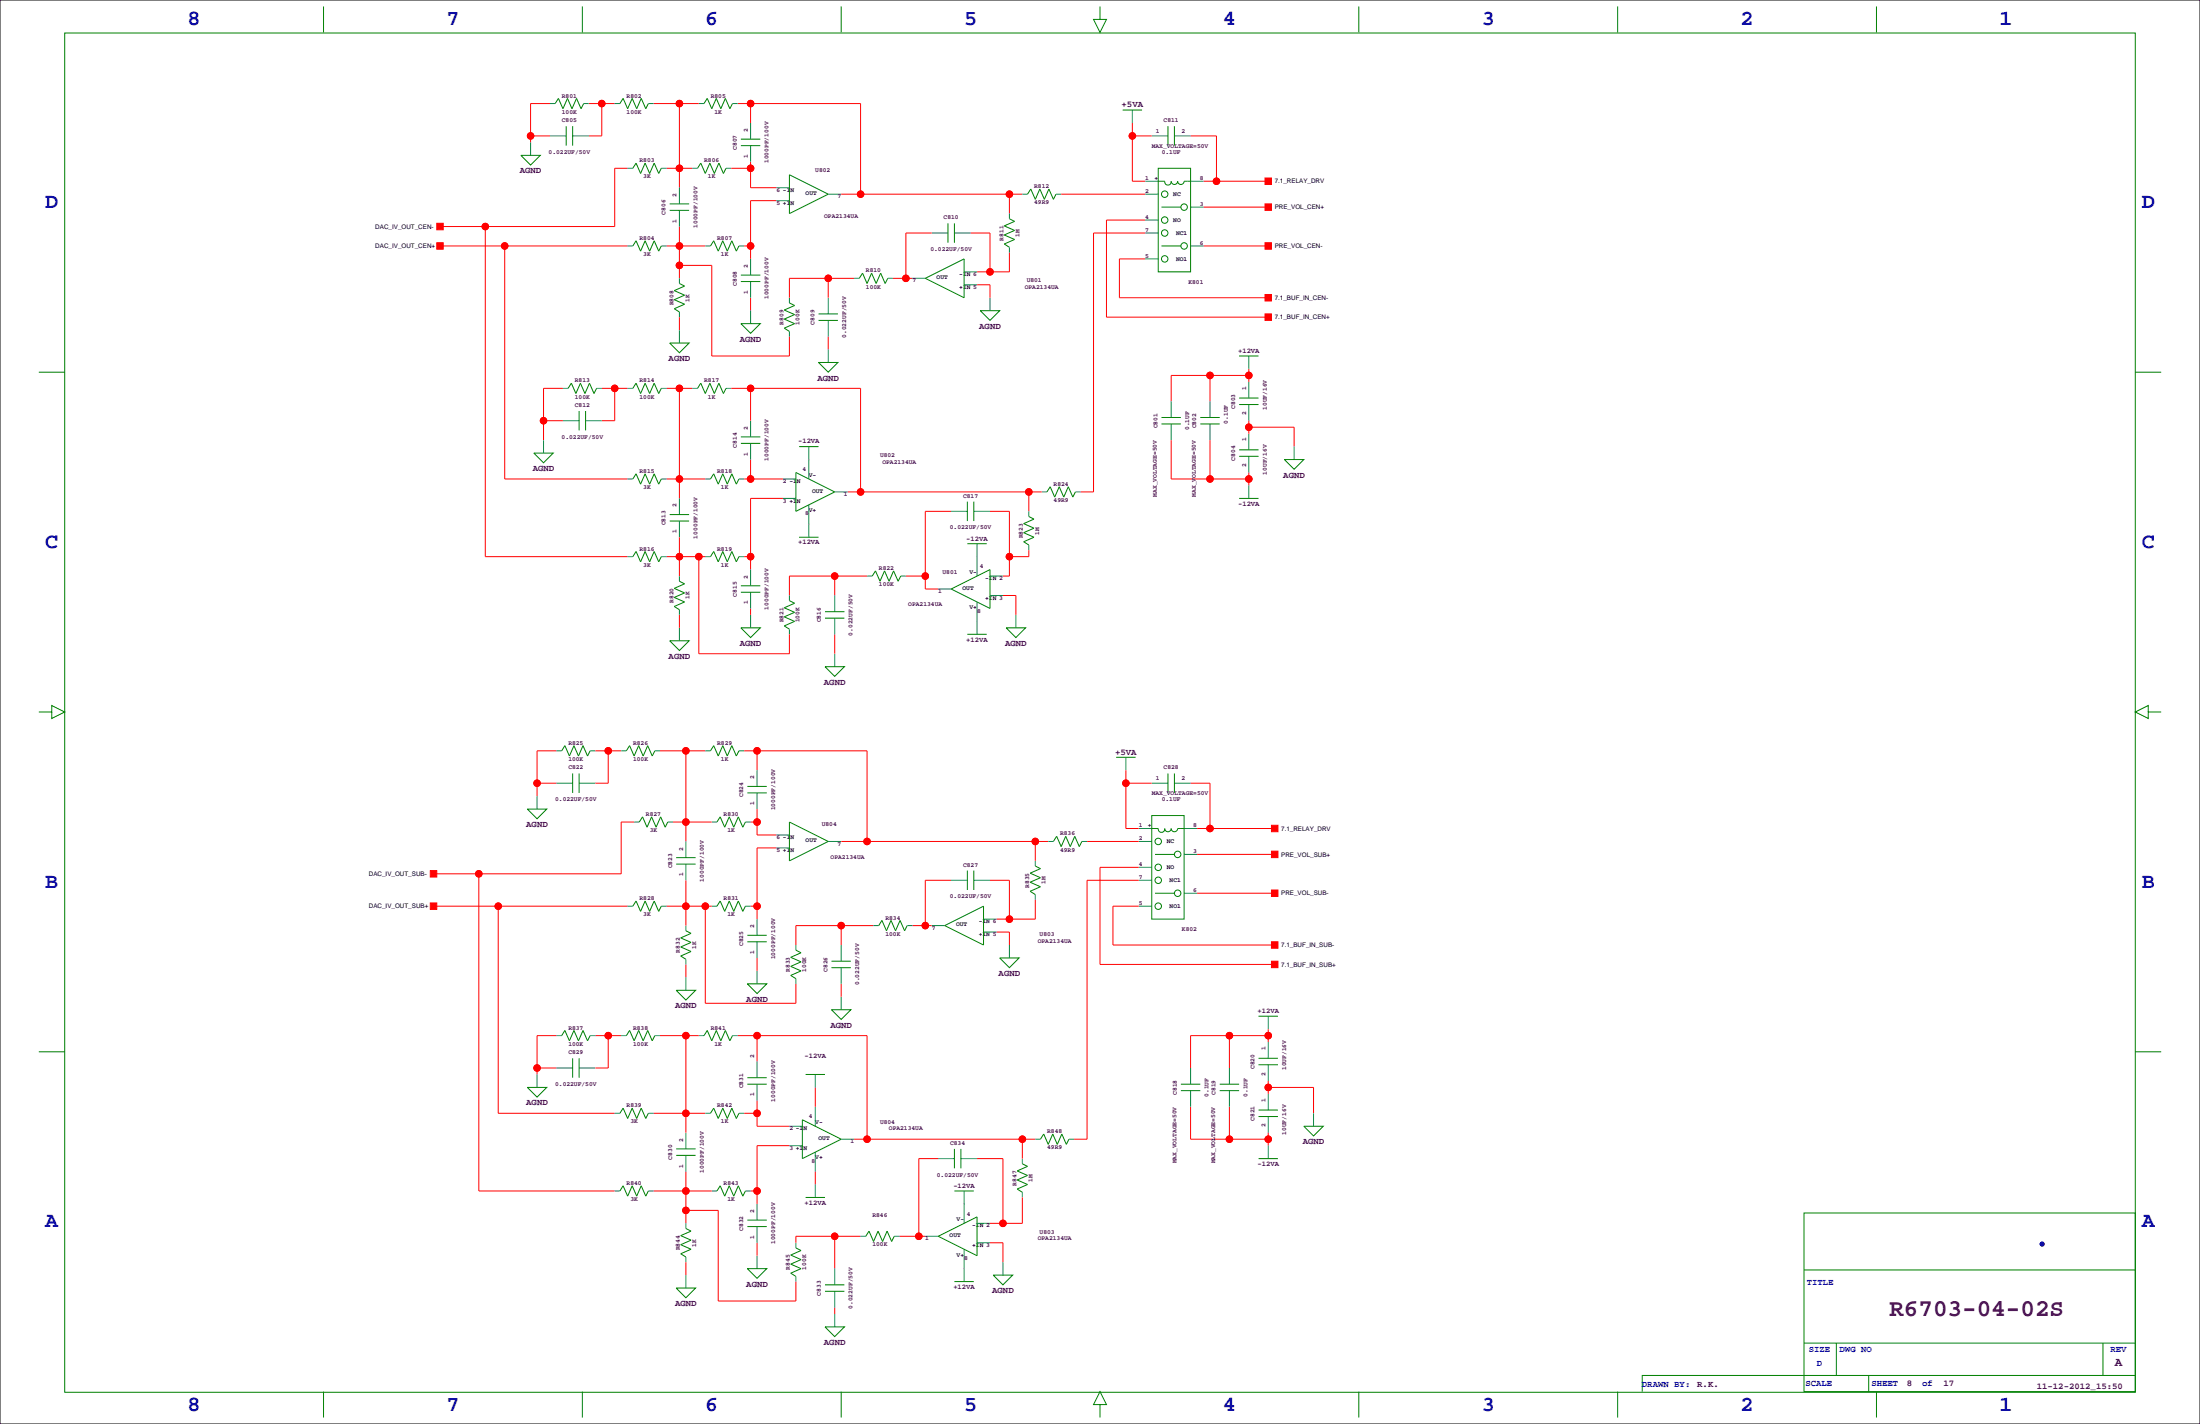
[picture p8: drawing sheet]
<svg xmlns="http://www.w3.org/2000/svg" width="864mm" height="559mm" viewBox="0 0 864 559" stroke-linecap="round" stroke-linejoin="round" font-family="sans-serif">
<path d="M0 0h863.6v558.8h-863.6z" fill="none" stroke="#000" stroke-width=".39"/>
<g fill="none" stroke="#f00" stroke-width=".39">
<path d="M208.3 53.3h7.6M215.9 40.6h-7.6v15.3M231.1 40.6h10.2M236.2 40.6v12.7h-5.1M256.5 40.6h17.8M266.7 40.6v33.1M289.6 40.6h48.2v35.6M294.6 40.6v7.7M444.5 53.3h7.6M444.5 48.3v22.8h5.1M467.4 53.3h10.1v17.8M246.4 66h-5.1v22.9h-68.6"/>
<path d="M261.6 66h10.2M287 66h7.6M294.6 63.5v10.2h10.2M304.8 78.7h-10.2v22.9M330.2 76.2h71.1M396.2 76.2v7.6M416.6 76.2h33M472.4 71.1h25.4M172.7 96.5h73.7M190.5 88.9v129.5h55.9M198.1 96.5v91.5h48.3M261.6 96.5h15.3"/>
<path d="M266.7 88.9v20.3M292.1 96.5h2.5M365.8 91.4h-10.2v17.8M381 91.4h7.6v15.3M396.2 99.1v7.6h-12.7M449.6 91.4h-20.3v101.6h-5.1M449.6 86.4h-15.3v38.1h63.5M472.4 96.5h25.4M472.4 81.3h25.4M266.7 104.1h12.7v35.6h30.5v-7.6M294.6 116.8v5.1M325.1 109.2v7.6"/>
<path d="M335.3 109.2h-25.4v7.6M350.5 109.2h7.6M383.5 111.8h5.1v5M449.6 101.6h-10.2v15.2h58.4M266.7 124.5v5M325.1 132.1v5.1M221 152.4h-7.6v20.3M236.2 152.4h10.2M241.3 152.4v12.7h-5.1M261.6 152.4h10.2M266.7 152.4v43.2M287 152.4h50.8v40.6"/>
<path d="M294.6 152.4v12.7M475 147.3v10.2M490.2 147.3h-30.5v10.2M490.2 144.8v5.1M213.4 165.1h7.6M459.7 172.7v15.3h30.5M475 172.7v15.3M490.2 165.1v5.1M490.2 167.6h17.8v7.7M261.6 188h15.3M292.1 188h15.2M294.6 180.3v7.7"/>
<path d="M307.3 195.6h-12.7v27.9M317.5 180.3h.1M332.7 193h76.2M403.9 193v7.7M490.2 185.4v5.1M261.6 218.4h15.3M266.7 210.8v15.3M274.3 218.4v38.1h35.6v-7.6M292.1 218.4h2.5M317.5 205.7h.1M373.4 200.7h-10.2v30.4h5.1M383.5 218.4h.1"/>
<path d="M388.6 200.7h7.6v25.4h-2.5M403.9 215.9v2.5h-7.7M294.6 238.8v2.5M327.7 226.1v7.6M340.4 226.1h-30.5v7.6M355.6 226.1h7.6M393.7 233.7h5.1v7.6M266.7 241.3v5.1M327.7 248.9v7.6M383.5 243.8h.1M218.4 294.6h-7.6v17.8M233.7 294.6h10.1"/>
<path d="M238.8 294.6v12.7h-5.1M259.1 294.6h17.8M269.2 294.6v35.6M292.1 294.6h48.3v35.6M297.2 294.6v7.7M210.8 307.3h7.6M297.2 317.5v10.2h7.6M442 307.3h10.1M442 302.3v22.8h5M467.4 307.3h7.6v17.8M248.9 322.6h-5.1v20.3h-73.6M264.2 322.6h15.2"/>
<path d="M294.6 322.6h2.6M304.8 332.7h-7.6v28M330.2 330.2h81.3M406.4 330.2v7.6M426.7 330.2h20.3M469.9 325.1h30.5M469.9 335.3h30.5M170.2 355.6h76.2M188 342.9v124.5h53.3M195.6 355.6v81.3h45.7M261.6 355.6h17.8M269.2 345.4v17.8"/>
<path d="M276.9 355.6v38.1h35.5v-7.6M294.6 355.6h2.6M373.4 345.4h-10.2v17.8M388.6 345.4h7.6v15.3M406.4 353.1v7.6h-15.2M447 345.4h-20.3v101.6h-5.1M447 340.4h-15.2v38.1h68.6M447 355.6h-10.1v15.2h63.5M469.9 350.5h30.5M269.2 378.5v5M297.2 375.9v5.1M330.2 363.2v7.6"/>
<path d="M342.9 363.2h-30.5v7.6M358.1 363.2h7.7M391.2 365.8h5v5M330.2 386.1v5.1M210.8 419.1h7.6M218.4 406.4h-7.6v15.2M233.7 406.4h10.1M238.8 406.4v12.7h-5.1M259.1 406.4h15.2M269.2 406.4v38.1M289.6 406.4h50.8v40.6M297.2 406.4v10.2"/>
<path d="M482.6 406.4v12.7M497.8 406.4h-30.4v12.7M497.8 403.9v5M256.5 436.9h20.4M292.1 436.9h5.1M297.2 431.8v10.2h12.7M320 426.7v7.6M467.4 434.3v12.7h30.4M482.6 434.3v12.7M497.8 424.2v5.1M497.8 426.7h17.8v10.2M269.2 459.7v20.4"/>
<path d="M309.9 449.6h-12.7v22.8M320 459.7v5.1M335.3 447h71.1M368.3 454.7h-7.6v30.4M383.5 454.7h10.2v25.4M401.3 447v7.7M497.8 444.5v5.1M256.5 467.4h22.9M269.2 475h12.7v35.5h30.5v-7.6M294.6 467.4h2.6M378.5 472.4h.1M401.3 469.9v10.2h-12.7"/>
<path d="M269.2 495.3v5.1M297.2 487.7v5.1M327.7 485.1v12.7M337.8 485.1h-25.4v2.6M353.1 485.1h10.1M378.5 497.8h.1M388.6 487.7h5.1v7.6M327.7 513.1v2.5"/>
<circle cx="208.3" cy="53.3" r="1.27"/>
<circle cx="236.2" cy="40.6" r="1.27"/>
<circle cx="266.7" cy="40.6" r="1.27"/>
<circle cx="294.6" cy="40.6" r="1.27"/>
<circle cx="444.5" cy="53.3" r="1.27"/>
<circle cx="266.7" cy="66" r="1.27"/>
<circle cx="294.6" cy="66" r="1.27"/>
<circle cx="337.8" cy="76.2" r="1.27"/>
<circle cx="396.2" cy="76.2" r="1.27"/>
<circle cx="477.5" cy="71.1" r="1.27"/>
<circle cx="190.5" cy="88.9" r="1.27"/>
<circle cx="198.1" cy="96.5" r="1.27"/>
<circle cx="266.7" cy="96.5" r="1.27"/>
<circle cx="294.6" cy="96.5" r="1.27"/>
<circle cx="266.7" cy="104.1" r="1.27"/>
<circle cx="325.1" cy="109.2" r="1.27"/>
<circle cx="355.6" cy="109.2" r="1.27"/>
<circle cx="388.6" cy="106.7" r="1.27"/>
<circle cx="241.3" cy="152.4" r="1.27"/>
<circle cx="266.7" cy="152.4" r="1.27"/>
<circle cx="294.6" cy="152.4" r="1.27"/>
<circle cx="475" cy="147.3" r="1.27"/>
<circle cx="490.2" cy="147.3" r="1.27"/>
<circle cx="213.4" cy="165.1" r="1.27"/>
<circle cx="490.2" cy="167.6" r="1.27"/>
<circle cx="266.7" cy="188" r="1.27"/>
<circle cx="294.6" cy="188" r="1.27"/>
<circle cx="337.8" cy="193" r="1.27"/>
<circle cx="403.9" cy="193" r="1.27"/>
<circle cx="475" cy="188" r="1.27"/>
<circle cx="490.2" cy="188" r="1.27"/>
<circle cx="266.7" cy="218.4" r="1.27"/>
<circle cx="274.3" cy="218.4" r="1.27"/>
<circle cx="294.6" cy="218.4" r="1.27"/>
<circle cx="396.2" cy="218.4" r="1.27"/>
<circle cx="327.7" cy="226.1" r="1.27"/>
<circle cx="363.2" cy="226.1" r="1.27"/>
<circle cx="238.8" cy="294.6" r="1.27"/>
<circle cx="269.2" cy="294.6" r="1.27"/>
<circle cx="297.2" cy="294.6" r="1.27"/>
<circle cx="210.8" cy="307.3" r="1.27"/>
<circle cx="442" cy="307.3" r="1.27"/>
<circle cx="269.2" cy="322.6" r="1.27"/>
<circle cx="297.2" cy="322.6" r="1.27"/>
<circle cx="340.4" cy="330.2" r="1.27"/>
<circle cx="406.4" cy="330.2" r="1.27"/>
<circle cx="475" cy="325.1" r="1.27"/>
<circle cx="188" cy="342.9" r="1.27"/>
<circle cx="195.6" cy="355.6" r="1.27"/>
<circle cx="269.2" cy="355.6" r="1.27"/>
<circle cx="276.9" cy="355.6" r="1.27"/>
<circle cx="297.2" cy="355.6" r="1.27"/>
<circle cx="330.2" cy="363.2" r="1.27"/>
<circle cx="363.2" cy="363.2" r="1.27"/>
<circle cx="396.2" cy="360.7" r="1.27"/>
<circle cx="210.8" cy="419.1" r="1.27"/>
<circle cx="238.8" cy="406.4" r="1.27"/>
<circle cx="269.2" cy="406.4" r="1.27"/>
<circle cx="297.2" cy="406.4" r="1.27"/>
<circle cx="482.6" cy="406.4" r="1.27"/>
<circle cx="497.8" cy="406.4" r="1.27"/>
<circle cx="269.2" cy="436.9" r="1.27"/>
<circle cx="297.2" cy="436.9" r="1.27"/>
<circle cx="497.8" cy="426.7" r="1.27"/>
<circle cx="340.4" cy="447" r="1.27"/>
<circle cx="401.3" cy="447" r="1.27"/>
<circle cx="482.6" cy="447" r="1.27"/>
<circle cx="497.8" cy="447" r="1.27"/>
<circle cx="269.2" cy="475" r="1.27"/>
<circle cx="269.2" cy="467.4" r="1.27"/>
<circle cx="297.2" cy="467.4" r="1.27"/>
<circle cx="327.7" cy="485.1" r="1.27"/>
<circle cx="360.7" cy="485.1" r="1.27"/>
<circle cx="393.7" cy="480.1" r="1.27"/>
</g>
<g fill="#f00" stroke="#f00" stroke-width=".39">
<path d="M171.4 87.6h2.6v2.6h-2.6z" fill-rule="evenodd"/>
<path d="M171.4 95.2h2.6v2.6h-2.6z" fill-rule="evenodd"/>
<path d="M496.6 69.9h2.5v2.5h-2.5z" fill-rule="evenodd"/>
<path d="M496.6 80h2.5v2.6h-2.5z" fill-rule="evenodd"/>
<path d="M496.6 95.2h2.5v2.6h-2.5z" fill-rule="evenodd"/>
<path d="M496.6 115.6h2.5v2.5h-2.5z" fill-rule="evenodd"/>
<path d="M496.6 123.2h2.5v2.5h-2.5z" fill-rule="evenodd"/>
<path d="M168.9 341.6h2.5v2.6h-2.5z" fill-rule="evenodd"/>
<path d="M499.1 377.2h2.5v2.5h-2.5z" fill-rule="evenodd"/>
<path d="M499.1 323.8h2.5v2.6h-2.5z" fill-rule="evenodd"/>
<path d="M499.1 334h2.5v2.5h-2.5z" fill-rule="evenodd"/>
<path d="M499.1 349.2h2.5v2.6h-2.5z" fill-rule="evenodd"/>
<path d="M499.1 369.6h2.5v2.5h-2.5z" fill-rule="evenodd"/>
<path d="M168.9 354.3h2.5v2.6h-2.5z" fill-rule="evenodd"/>
<circle cx="406.4" cy="330.2" r="1.27"/>
<circle cx="297.2" cy="294.6" r="1.27"/>
<circle cx="340.4" cy="330.2" r="1.27"/>
<circle cx="396.2" cy="218.4" r="1.27"/>
<circle cx="396.2" cy="76.2" r="1.27"/>
<circle cx="294.6" cy="40.6" r="1.27"/>
<circle cx="337.8" cy="76.2" r="1.27"/>
<circle cx="497.8" cy="447" r="1.27"/>
<circle cx="482.6" cy="447" r="1.27"/>
<circle cx="482.6" cy="406.4" r="1.27"/>
<circle cx="497.8" cy="406.4" r="1.27"/>
<circle cx="497.8" cy="426.7" r="1.27"/>
<circle cx="475" cy="188" r="1.27"/>
<circle cx="490.2" cy="188" r="1.27"/>
<circle cx="475" cy="147.3" r="1.27"/>
<circle cx="490.2" cy="147.3" r="1.27"/>
<circle cx="238.8" cy="294.6" r="1.27"/>
<circle cx="210.8" cy="307.3" r="1.27"/>
<circle cx="363.2" cy="363.2" r="1.27"/>
<circle cx="330.2" cy="363.2" r="1.27"/>
<circle cx="269.2" cy="294.6" r="1.27"/>
<circle cx="269.2" cy="322.6" r="1.27"/>
<circle cx="238.8" cy="406.4" r="1.27"/>
<circle cx="327.7" cy="485.1" r="1.27"/>
<circle cx="269.2" cy="436.9" r="1.27"/>
<circle cx="269.2" cy="406.4" r="1.27"/>
<circle cx="297.2" cy="467.4" r="1.27"/>
<circle cx="236.2" cy="40.6" r="1.27"/>
<circle cx="208.3" cy="53.3" r="1.27"/>
<circle cx="388.6" cy="106.7" r="1.27"/>
<circle cx="355.6" cy="109.2" r="1.27"/>
<circle cx="325.1" cy="109.2" r="1.27"/>
<circle cx="266.7" cy="40.6" r="1.27"/>
<circle cx="266.7" cy="66" r="1.27"/>
<circle cx="266.7" cy="96.5" r="1.27"/>
<circle cx="266.7" cy="104.1" r="1.27"/>
<circle cx="241.3" cy="152.4" r="1.27"/>
<circle cx="213.4" cy="165.1" r="1.27"/>
<circle cx="327.7" cy="226.1" r="1.27"/>
<circle cx="266.7" cy="188" r="1.27"/>
<circle cx="266.7" cy="152.4" r="1.27"/>
<circle cx="294.6" cy="188" r="1.27"/>
<circle cx="294.6" cy="218.4" r="1.27"/>
<circle cx="442" cy="307.3" r="1.27"/>
<circle cx="444.5" cy="53.3" r="1.27"/>
<circle cx="403.9" cy="193" r="1.27"/>
<circle cx="294.6" cy="152.4" r="1.27"/>
<circle cx="337.8" cy="193" r="1.27"/>
<circle cx="401.3" cy="447" r="1.27"/>
<circle cx="297.2" cy="406.4" r="1.27"/>
<circle cx="340.4" cy="447" r="1.27"/>
<circle cx="396.2" cy="360.7" r="1.27"/>
<circle cx="269.2" cy="475" r="1.27"/>
<circle cx="269.2" cy="467.4" r="1.27"/>
<circle cx="490.2" cy="167.6" r="1.27"/>
<circle cx="190.5" cy="88.9" r="1.27"/>
<circle cx="198.1" cy="96.5" r="1.27"/>
<circle cx="477.5" cy="71.1" r="1.27"/>
<circle cx="188" cy="342.9" r="1.27"/>
<circle cx="475" cy="325.1" r="1.27"/>
<circle cx="210.8" cy="419.1" r="1.27"/>
<circle cx="294.6" cy="96.5" r="1.27"/>
<circle cx="363.2" cy="226.1" r="1.27"/>
<circle cx="274.3" cy="218.4" r="1.27"/>
<circle cx="266.7" cy="218.4" r="1.27"/>
<circle cx="360.7" cy="485.1" r="1.27"/>
<circle cx="297.2" cy="322.6" r="1.27"/>
<circle cx="297.2" cy="355.6" r="1.27"/>
<circle cx="393.7" cy="480.1" r="1.27"/>
<circle cx="276.9" cy="355.6" r="1.27"/>
<circle cx="269.2" cy="355.6" r="1.27"/>
<circle cx="294.6" cy="66" r="1.27"/>
<circle cx="297.2" cy="436.9" r="1.27"/>
<circle cx="195.6" cy="355.6" r="1.27"/>
</g>
<g fill="none" stroke="#008080" stroke-width=".39">
<path d="M208.3 55.9v5.1M215.9 40.6h2M215.9 53.3h6.3M224.8 53.3h6.3M229.1 40.6h2M241.3 40.6h2M254.5 40.6h2M274.3 40.6h2.1M287.5 40.6h2.1M294.6 48.3v6.3M294.6 57.1v6.4M444.5 43.2v5.1"/>
<path d="M452.1 53.3h6.4M461 53.3h6.4M246.4 66h2M259.6 66h2M266.7 73.7v6.3M271.8 66h2M285 66h2M304.8 78.7h5.1M304.8 73.7h5.1M325.1 76.2h5.1M401.3 76.2h2.1M414.5 76.2h2.1"/>
<path d="M449.6 76.2h5.1M449.6 71.1h5.1M467.4 71.1h5M246.4 96.5h2M259.6 96.5h2M266.7 82.6v6.3M276.9 96.5h2M290.1 96.5h2M365.8 91.4h6.3M374.6 91.4h6.4M396.2 83.8v2.1M396.2 97v2.1"/>
<path d="M449.6 91.4h5.1M449.6 86.4h5.1M467.4 81.3h5M467.4 96.5h5M266.7 109.2v2.1M294.6 101.6v6.3M294.6 110.5v6.3M309.9 116.8v2.1M325.1 116.8v6.4M335.3 109.2h2M348.5 109.2h2M358.1 109.2h5.1"/>
<path d="M378.5 111.8h5M378.5 106.7h5M388.6 116.8v5.1M449.6 101.6h5.1M266.7 122.4v2.1M266.7 129.5v5.1M294.6 121.9v5.1M309.9 130v2.1M325.1 125.7v6.4M325.1 137.2v5M490.2 139.7v5.1M221 152.4h2"/>
<path d="M234.2 152.4h2M246.4 152.4h2M259.6 152.4h2M271.8 152.4h2M285 152.4h2M459.7 157.5v6.3M475 157.5v6.3M490.2 149.9v6.3M490.2 158.8v6.3M213.4 172.7v5.1M221 165.1h6.3M229.9 165.1h6.3"/>
<path d="M294.6 165.1v6.3M294.6 174v6.3M317.5 175.3v12.7M459.7 166.4v6.3M475 166.4v6.3M490.2 170.2v6.3M490.2 179.1v6.3M508 175.3v5M246.4 188h2M259.6 188h2M266.7 195.6v6.3M276.9 188h2"/>
<path d="M290.1 188h2M307.3 188h5.1M307.3 195.6h5.1M317.5 198.1v12.7M327.7 193h5M408.9 193h2.1M422.1 193h2.1M490.2 190.5v5.1M246.4 218.4h2M259.6 218.4h2M266.7 204.5v6.3M276.9 218.4h2"/>
<path d="M290.1 218.4h2M373.4 200.7h6.3M382.3 200.7h6.3M383.5 213.4v12.7M403.9 200.7v2M403.9 213.9v2M266.7 226.1v2M266.7 239.3v2M294.6 223.5v6.4M294.6 232.4v6.4M309.9 233.7v2M327.7 233.7v6.3"/>
<path d="M340.4 226.1h2M353.6 226.1h2M368.3 231.1h5.1M383.5 236.2v12.7M388.6 226.1h5.1M388.6 233.7h5.1M266.7 246.4v5.1M294.6 241.3v5.1M309.9 246.9v2M327.7 242.6v6.3M327.7 256.5v5.1M398.8 241.3v5.1"/>
<path d="M218.4 294.6h2.1M231.6 294.6h2.1M243.8 294.6h2.1M257 294.6h2.1M276.9 294.6h2M290.1 294.6h2M442 297.2v5.1M210.8 312.4v5.1M218.4 307.3h6.4M227.3 307.3h6.4M297.2 302.3v6.3M297.2 311.1v6.4"/>
<path d="M452.1 307.3h6.4M461 307.3h6.4M248.9 322.6h2.1M262.1 322.6h2.1M269.2 330.2v6.3M269.2 339.1v6.3M279.4 322.6h2M292.6 322.6h2M304.8 332.7h5.1M304.8 327.7h5.1M325.1 330.2h5.1M406.4 337.8v2.1"/>
<path d="M411.5 330.2h2M424.7 330.2h2M447 330.2h5.1M447 325.1h5.1M464.8 325.1h5.1M464.8 335.3h5.1M246.4 355.6h2M259.6 355.6h2M279.4 355.6h2M292.6 355.6h2M373.4 345.4h6.3M382.3 345.4h6.3"/>
<path d="M406.4 351v2.1M447 345.4h5.1M447 340.4h5.1M447 355.6h5.1M464.8 350.5h5.1M269.2 363.2v2.1M269.2 376.4v2.1M297.2 360.7v6.3M297.2 369.6v6.3M312.4 370.8v2.1M330.2 370.8v6.4M330.2 379.7v6.4"/>
<path d="M342.9 363.2h2M356.1 363.2h2M365.8 363.2h5M386.1 365.8h5.1M386.1 360.7h5.1M396.2 370.8v5.1M269.2 383.5v5.1M297.2 381v5.1M312.4 384v2.1M330.2 391.2v5M497.8 398.8v5.1M218.4 406.4h2.1"/>
<path d="M218.4 419.1h6.4M227.3 419.1h6.4M231.6 406.4h2.1M243.8 406.4h2.1M257 406.4h2.1M274.3 406.4h2.1M287.5 406.4h2.1M297.2 416.6v6.3M467.4 419.1v6.3M482.6 419.1v6.3M497.8 408.9v6.4M497.8 417.8v6.4"/>
<path d="M210.8 421.6v5.1M241.3 436.9h2M254.5 436.9h2M276.9 436.9h2M290.1 436.9h2M297.2 425.4v6.4M320 421.6v5.1M320 434.3v7.7M467.4 428v6.3M482.6 428v6.3M497.8 429.3v6.3M497.8 438.1v6.4"/>
<path d="M515.6 436.9v5.1M269.2 444.5v6.3M269.2 453.4v6.3M309.9 442h5.1M309.9 449.6h5.1M320 452.1v7.6M330.2 447h5.1M368.3 454.7h6.3M377.2 454.7h6.3M401.3 454.7v2M406.4 447h2M419.6 447h2"/>
<path d="M497.8 449.6v5.1M241.3 467.4h2M254.5 467.4h2M279.4 467.4h2M292.6 467.4h2M297.2 472.4v6.4M320 464.8v5.1M378.5 467.4v12.7M401.3 467.9v2M269.2 480.1v2M269.2 493.3v2M297.2 481.3v6.4"/>
<path d="M297.2 492.8v5M312.4 487.7v2M327.7 497.8v6.4M337.8 485.1h2.1M351 485.1h2.1M363.2 485.1h5.1M378.5 490.2v12.7M383.5 480.1h5.1M383.5 487.7h5.1M393.7 495.3v5.1M269.2 500.4v5.1M312.4 500.9v2"/>
<path d="M327.7 506.7v6.4M327.7 515.6v5.1"/>
</g>
<g fill="none" stroke="#008000" stroke-width=".39">
<path d="M25.4 13h812.8v533.4h-812.8zM127 2.5v10.2M228.6 2.5v10.2M330.2 2.5v10.2M431.8 2.5v5.1h2.5l-2.5 5.1-2.5-5.1h2.5M533.4 2.5v10.2M635 2.5v10.2M736.6 2.5v10.2M217.9 40.6l1.3-2 1.8 4.1 1.8-4.1 1.7 4.1 1.8-4.1 1.8 4.1 1-2.1M222.2 49.5v7.6M224.8 49.5v7.6M243.3 40.6l1.3-2 1.8 4.1 1.8-4.1 1.7 4.1 1.8-4.1 1.8 4.1 1-2.1"/>
<path d="M276.4 40.6l1.2-2 1.8 4.1 1.8-4.1 1.8 4.1 1.7-4.1 1.8 4.1 1-2.1M290.8 57.1h7.6M290.8 54.6h7.6M440.7 43.2h7.6M458.5 49.5v7.6M461 49.5v7.6M204.5 61h7.6l-3.8 3.8zM248.4 66l1.3-2 1.8 4.1 1.7-4.1 1.8 4.1 1.8-4.1 1.8 4.1 1-2.1M273.8 66l1.3-2 1.8 4.1 1.7-4.1 1.8 4.1 1.8-4.1 1.8 4.1 1-2.1M309.9 68.6l15.2 7.6-15.2 7.6zM403.4 76.2l1.2-2 1.8 4 1.8-4 1.8 4 1.7-4 1.8 4 1-2M454.7 66h12.7v40.7h-12.7z"/>
<path d="M454.7 71.1h2.5a1.27 1.27 0 0 0 1.3 1.5 1.27 1.27 0 0 0 1.2-1.5M459.7 71.1a1.27 1.27 0 0 0 1.3 1.3 1.27 1.27 0 0 0 1.3-1.3 1.27 1.27 0 0 0 1.3 1.3 1.27 1.27 0 0 0 1.2-1.3h2.6M248.4 96.5l1.3-2 1.8 4.1 1.7-4.1 1.8 4.1 1.8-4.1 1.8 4.1 1-2.1M262.9 82.6h7.6M262.9 80h7.6M278.9 96.5l1.3-2 1.7 4.1 1.8-4.1 1.8 4.1 1.8-4.1 1.8 4.1 1-2.1M372.1 87.6v7.6M374.6 87.6v7.6M396.2 85.9l2.1 1-4.1 1.7 4.1 1.8-4.1 1.8 4.1 1.8-4.1 1.8 2 1.2M455.9 96.5h7.6M455.9 81.3h7.6M457.2 91.4h.1"/>
<path d="M266.7 111.3l2 1-4 1.7 4 1.8-4 1.8 4 1.8-4 1.8 2 1.2M290.8 110.5h7.6M290.8 107.9h7.6M309.9 118.9l2 1-4.1 1.8 4.1 1.7-4.1 1.8 4.1 1.8-4.1 1.8 2.1 1.2M337.3 109.2l1.3-2 1.8 4.1 1.7-4.1 1.8 4.1 1.8-4.1 1.8 4.1 1-2.1M363.2 109.2l15.3-7.6v15.2zM440.7 102.9h.1M262.9 134.6h7.6l-3.8 3.8zM290.8 127h7.6l-3.8 3.8zM321.3 125.7h7.6M321.3 123.2h7.6M384.8 121.9h7.6l-3.8 3.8z"/>
<path d="M486.4 139.7h7.6M15.2 146.1h10.2M223 152.4l1.3-2 1.8 4 1.7-4 1.8 4 1.8-4 1.8 4 1-2M248.4 152.4l1.3-2 1.8 4 1.7-4 1.8 4 1.8-4 1.8 4 1-2M273.8 152.4l1.3-2 1.8 4 1.7-4 1.8 4 1.8-4 1.8 4 1-2M321.3 142.2h7.6l-3.8 3.9zM486.4 156.2h7.6M486.4 158.8h7.6M838.2 146.1h10.2M209.5 177.8h7.7l-3.8 3.8zM227.3 161.3v7.6M229.9 161.3v7.6"/>
<path d="M290.8 174h7.6M290.8 171.4h7.6M313.7 175.3h7.6M455.9 163.8h7.6M455.9 166.4h7.6M471.2 163.8h7.6M471.2 166.4h7.6M486.4 176.5h7.6M486.4 179.1h7.6M248.4 188l1.3-2.1 1.8 4.1 1.7-4.1 1.8 4.1 1.8-4.1 1.8 4.1 1-2M278.9 188l1.3-2.1 1.7 4.1 1.8-4.1 1.8 4.1 1.8-4.1 1.8 4.1 1-2M312.4 185.4l15.3 7.6-15.3 7.7z"/>
<path d="M379.7 196.8v7.7M382.3 196.8v7.7M411 193l1.2-2 1.8 4.1 1.8-4.1 1.8 4.1 1.8-4.1 1.7 4.1 1-2.1M486.4 195.6h7.6M504.2 180.3h7.6l-3.8 3.8zM248.4 218.4l1.3-2 1.8 4.1 1.7-4.1 1.8 4.1 1.8-4.1 1.8 4.1 1-2.1M262.9 204.5h7.6M262.9 201.9h7.6M278.9 218.4l1.3-2 1.7 4.1 1.8-4.1 1.8 4.1 1.8-4.1 1.8 4.1 1-2.1M313.7 210.8h7.6M379.7 213.4h7.6M403.9 202.7l2 1-4.1 1.8 4.1 1.8-4.1 1.7 4.1 1.8-4.1 1.8 2.1 1.3"/>
<path d="M266.7 228.1l2 1-4 1.8 4 1.8-4 1.7 4 1.8-4 1.8 2 1.3M290.8 232.4h7.6M290.8 229.9h7.6M309.9 235.7l2 1-4.1 1.8 4.1 1.8-4.1 1.8 4.1 1.7-4.1 1.8 2.1 1.3M342.4 226.1l1.3-2.1 1.7 4.1 1.8-4.1 1.8 4.1 1.8-4.1 1.8 4.1 1-2M373.4 231.1l15.2-7.6v15.3zM262.9 251.5h7.6l-3.8 3.8zM290.8 246.4h7.6l-3.8 3.8zM323.8 242.6h7.7M323.8 240h7.7M379.7 248.9h7.6M395 246.4h7.6l-3.8 3.8z"/>
<path d="M15.2 279.4h5.1v-2.5l5.1 2.5-5.1 2.5v-2.5M323.8 261.6h7.7l-3.8 3.8zM843.3 279.4v-2.5l-5.1 2.5 5.1 2.5v-2.5h5.1M220.5 294.6l1.2-2 1.8 4.1 1.8-4.1 1.8 4.1 1.8-4.1 1.7 4.1 1-2.1M245.9 294.6l1.2-2 1.8 4.1 1.8-4.1 1.8 4.1 1.8-4.1 1.7 4.1 1-2.1M278.9 294.6l1.3-2 1.7 4.1 1.8-4.1 1.8 4.1 1.8-4.1 1.8 4.1 1-2.1M438.1 297.2h7.7M207 317.5h7.6l-3.8 3.8zM224.8 303.5v7.6M227.3 303.5v7.6M293.4 311.1h7.6M293.4 308.6h7.6"/>
<path d="M458.5 303.5v7.6M461 303.5v7.6M251 322.6l1.2-2.1 1.8 4.1 1.8-4.1 1.8 4.1 1.7-4.1 1.8 4.1 1-2M265.4 339.1h7.6M265.4 336.5h7.6M281.4 322.6l1.3-2.1 1.8 4.1 1.8-4.1 1.7 4.1 1.8-4.1 1.8 4.1 1-2M309.9 322.6l15.2 7.6-15.2 7.6zM406.4 339.9l2 1-4 1.7 4 1.8-4 1.8 4 1.8-4 1.8 2 1.2M413.5 330.2l1.3-2 1.8 4 1.7-4 1.8 4 1.8-4 1.8 4 1-2M452.1 320h12.7v40.7h-12.7zM452.1 325.1h2.6a1.27 1.27 0 0 0 1.2 1.5 1.27 1.27 0 0 0 1.3-1.5 1.28 1.28 0 0 0 1.3 1.3 1.28 1.28 0 0 0 1.2-1.3 1.27 1.27 0 0 0 1.3 1.3 1.27 1.27 0 0 0 1.3-1.3h2.5M453.4 335.3h7.6"/>
<path d="M248.4 355.6l1.3-2 1.8 4 1.7-4 1.8 4 1.8-4 1.8 4 1-2M281.4 355.6l1.3-2 1.8 4 1.8-4 1.7 4 1.8-4 1.8 4 1-2M379.7 341.6v7.6M382.3 341.6v7.6M438.1 356.9h.1M453.4 350.5h7.6M454.7 345.4h.1M269.2 365.3l2.1 1-4.1 1.7 4.1 1.8-4.1 1.8 4.1 1.8-4.1 1.8 2 1.2M293.4 369.6h7.6M293.4 367h7.6M312.4 372.9l2.1 1-4.1 1.8 4.1 1.7-4.1 1.8 4.1 1.8-4.1 1.8 2 1.2M326.4 379.7h7.6"/>
<path d="M326.4 377.2h7.6M344.9 363.2l1.3-2 1.8 4.1 1.8-4.1 1.7 4.1 1.8-4.1 1.8 4.1 1-2.1M370.8 363.2l15.3-7.6v15.2zM392.4 375.9h7.6l-3.8 3.8zM265.4 388.6h7.6l-3.8 3.8zM293.4 386.1h7.6l-3.8 3.8zM326.4 396.2h7.6l-3.8 3.8zM494 398.8h7.6M15.2 412.8h10.2M220.5 406.4l1.2-2 1.8 4 1.8-4 1.8 4 1.8-4 1.7 4 1-2M224.8 415.3v7.6M227.3 415.3v7.6"/>
<path d="M245.9 406.4l1.2-2 1.8 4 1.8-4 1.8 4 1.8-4 1.7 4 1-2M276.4 406.4l1.2-2 1.8 4 1.8-4 1.8 4 1.7-4 1.8 4 1-2M494 415.3h7.6M494 417.8h7.6M838.2 412.8h10.2M207 426.7h7.6l-3.8 3.8zM243.3 436.9l1.3-2.1 1.8 4.1 1.8-4.1 1.7 4.1 1.8-4.1 1.8 4.1 1-2M278.9 436.9l1.3-2.1 1.7 4.1 1.8-4.1 1.8 4.1 1.8-4.1 1.8 4.1 1-2M293.4 425.4h7.6M293.4 422.9h7.6M315 439.4l15.2 7.6-15.2 7.7zM316.2 421.6h7.6"/>
<path d="M463.5 425.4h7.7M463.5 428h7.7M478.8 425.4h7.6M478.8 428h7.6M494 435.6h7.6M494 438.1h7.6M265.4 453.4h7.6M265.4 450.8h7.6M374.6 450.8v7.7M377.2 450.8v7.7M401.3 456.7l2.1 1-4.1 1.8 4.1 1.8-4.1 1.7 4.1 1.8-4.1 1.8 2 1.3M408.4 447l1.3-2 1.8 4.1 1.8-4.1 1.7 4.1 1.8-4.1 1.8 4.1 1-2.1"/>
<path d="M494 454.7h7.6M511.8 442h7.6l-3.8 3.8zM243.3 467.4l1.3-2.1 1.8 4.1 1.8-4.1 1.7 4.1 1.8-4.1 1.8 4.1 1-2M281.4 467.4l1.3-2.1 1.8 4.1 1.8-4.1 1.7 4.1 1.8-4.1 1.8 4.1 1-2M293.4 478.8h7.6M316.2 469.9h7.6M374.6 467.4h7.7M708.2 476h130v70.1h-130zM269.2 482.1l2.1 1-4.1 1.8 4.1 1.8-4.1 1.7 4.1 1.8-4.1 1.8 2 1.3M293.4 497.8h7.6l-3.8 3.8zM293.4 481.3h7.6M312.4 489.7l2.1 1-4.1 1.8 4.1 1.8-4.1 1.8 4.1 1.7-4.1 1.8 2 1.3"/>
<path d="M339.9 485.1l1.2-2 1.8 4.1 1.8-4.1 1.8 4.1 1.7-4.1 1.8 4.1 1-2.1M368.3 485.1l15.2-7.6v15.3zM708.2 498.3h130M265.4 505.5h7.6l-3.8 3.8zM323.8 506.7h7.7M323.8 504.2h7.7M374.6 502.9h7.7M389.9 500.4h7.6l-3.8 3.8zM323.8 520.7h7.7l-3.8 3.8zM708.2 527h130M720.9 527v12.8M733.6 539.8v6.3"/>
<path d="M825.5 527v12.8M838.2 539.8h-193.5v6.3M127 546.1v10.2M228.6 546.1v10.2M330.2 546.1v10.2M431.8 551.2h2.5l-2.5-5.1-2.5 5.1h2.5v5.1M533.4 546.1v10.2M635 546.1v10.2M736.6 546.1v10.2"/>
<circle cx="457.2" cy="76.2" r="1.27"/>
<circle cx="457.2" cy="86.4" r="1.27"/>
<circle cx="457.2" cy="91.4" r="1.27"/>
<circle cx="464.8" cy="96.5" r="1.27"/>
<circle cx="464.8" cy="81.3" r="1.27"/>
<circle cx="457.2" cy="101.6" r="1.27"/>
<circle cx="454.7" cy="330.2" r="1.27"/>
<circle cx="462.3" cy="335.3" r="1.27"/>
<circle cx="454.7" cy="345.4" r="1.27"/>
<circle cx="454.7" cy="340.4" r="1.27"/>
<circle cx="454.7" cy="355.6" r="1.27"/>
<circle cx="462.3" cy="350.5" r="1.27"/>
</g>
<circle cx="801.6" cy="488.2" r=".76" fill="#000080" stroke="#000080" stroke-width=".39"/>
<circle cx="801.6" cy="488.2" r=".76" fill="none" stroke="#000080" stroke-width=".39"/>
<text font-size="9.5" fill="#400040" x="741.7" y="516.5">R6703-04-02S</text>
<g font-size="8.5" fill="#0000a0">
<text x="73.7" y="10">8</text>
<text x="175.3" y="10">7</text>
<text x="276.9" y="10">6</text>
<text x="378.5" y="10">5</text>
<text x="480.1" y="10">4</text>
<text x="581.7" y="10">3</text>
<text x="683.3" y="10">2</text>
<text x="784.9" y="10">1</text>
<text x="17.8" y="81.6">D</text>
<text x="840.7" y="81.6">D</text>
<text x="17.8" y="215">C</text>
<text x="840.7" y="215">C</text>
<text x="17.8" y="348.3">B</text>
<text x="840.7" y="348.3">B</text>
<text x="17.8" y="481.7">A</text>
<text x="840.7" y="481.7">A</text>
<text x="73.7" y="553.8">8</text>
<text x="175.3" y="553.8">7</text>
<text x="276.9" y="553.8">6</text>
<text x="378.5" y="553.8">5</text>
<text x="480.1" y="553.8">4</text>
<text x="581.7" y="553.8">3</text>
<text x="683.3" y="553.8">2</text>
<text x="784.9" y="553.8">1</text>
</g>
<text font-size="4.9" fill="#400040" x="830.1" y="536.1">A</text>
<g font-size="3.5" fill="#400040">
<text x="440.3" y="42.1">+5VA</text>
<text x="204" y="68">AGND</text>
<text x="384.4" y="129">AGND</text>
<text x="290.4" y="134.1">AGND</text>
<text x="262.5" y="141.7">AGND</text>
<text x="320.9" y="149.3">AGND</text>
<text x="209.1" y="184.9">AGND</text>
<text x="503.8" y="187.4">AGND</text>
<text x="290.4" y="253.5">AGND</text>
<text x="394.5" y="253.5">AGND</text>
<text x="262.5" y="258.5">AGND</text>
<text x="323.4" y="268.7">AGND</text>
<text x="437.7" y="296.1">+5VA</text>
<text x="206.6" y="324.6">AGND</text>
<text x="392" y="383">AGND</text>
<text x="265" y="395.7">AGND</text>
<text x="292.9" y="393.2">AGND</text>
<text x="326" y="403.3">AGND</text>
<text x="206.6" y="433.8">AGND</text>
<text x="511.4" y="449">AGND</text>
<text x="292.9" y="504.9">AGND</text>
<text x="389.5" y="507.5">AGND</text>
<text x="265" y="512.5">AGND</text>
<text x="323.4" y="527.8">AGND</text>
<text x="666.2" y="544.4">R.K.</text>
<text x="748.5" y="544">8</text>
<text x="762.9" y="544">17</text>
<text x="799.5" y="544.9">11-12-2012_15:50</text>
</g>
<g font-size="3.5" fill="#0000a0">
<text x="709.2" y="504.2">TITLE</text>
<text x="710" y="530.6">SIZE</text>
<text x="722.1" y="530.6">DWG NO</text>
<text x="828.4" y="530.6">REV</text>
<text x="713.2" y="536.2">D</text>
<text x="644.5" y="544.3">DRAWN BY:</text>
<text x="708.7" y="544">SCALE</text>
<text x="734.6" y="544">SHEET</text>
<text x="754.5" y="544">of</text>
</g>
<g font-size="2.8" fill="#400040">
<text x="486" y="138.5">+12VA</text>
<text x="313.3" y="174">-12VA</text>
<text x="486" y="198.4">-12VA</text>
<text x="313.3" y="213.6">+12VA</text>
<text x="379.3" y="212.1">-12VA</text>
<text x="379.3" y="251.7">+12VA</text>
<text x="493.6" y="397.5">+12VA</text>
<text x="315.8" y="415.3">-12VA</text>
<text x="493.6" y="457.5">-12VA</text>
<text x="374.2" y="466.1">-12VA</text>
<text x="315.8" y="472.7">+12VA</text>
<text x="374.2" y="505.7">+12VA</text>
</g>
<g font-size="2.5" fill="#400040">
<text x="220.6" y="38.3">R801</text>
<text x="246" y="38.3">R802</text>
<text x="279" y="38.3">R805</text>
<text x="220.6" y="47.9">C805</text>
<text x="220.6" y="44.6">100K</text>
<text x="246" y="44.6">100K</text>
<text x="280.5" y="44.6">1K</text>
<text x="456.8" y="47.9">C811</text>
<text x="293.6" y="51.8" transform="rotate(-90 293.6 51.8)">2</text>
<text x="453.7" y="52.3">1</text>
<text x="463.8" y="52.3">2</text>
<text x="289.2" y="58.8" transform="rotate(-90 289.2 58.8)">C807</text>
<text x="452.1" y="57.9">MAX_VOLTAGE=50V</text>
<text x="215.4" y="60.4">0.022UF/50V</text>
<text x="251" y="63.7">R803</text>
<text x="276.4" y="63.7">R806</text>
<text x="293.6" y="61.9" transform="rotate(-90 293.6 61.9)">1</text>
<text x="301.7" y="64" transform="rotate(-90 301.7 64)">1000PF/100V</text>
<text x="456" y="60.4">0.1UF</text>
<text x="252.5" y="70">3K</text>
<text x="277.9" y="70">1K</text>
<text x="320" y="67.7">U802</text>
<text x="449.6" y="70.6">1</text>
<text x="471" y="70.6">8</text>
<text x="265.6" y="77.2" transform="rotate(-90 265.6 77.2)">2</text>
<text x="304.8" y="75.3">6 -IN</text>
<text x="328.7" y="77.8">7</text>
<text x="406" y="73.8">R812</text>
<text x="449.6" y="75.7">2</text>
<text x="304.8" y="80.4">5 +IN</text>
<text x="406" y="80.2">49R9</text>
<text x="471" y="80.8">3</text>
<text x="261.3" y="84.2" transform="rotate(-90 261.3 84.2)">C806</text>
<text x="265.6" y="87.3" transform="rotate(-90 265.6 87.3)">1</text>
<text x="273.7" y="89.4" transform="rotate(-90 273.7 89.4)">1000PF/100V</text>
<text x="323.5" y="85.4">OPA2134UA</text>
<text x="370.4" y="86">C810</text>
<text x="449.6" y="85.9">4</text>
<text x="251" y="94.2">R804</text>
<text x="281.5" y="94.2">R807</text>
<text x="393.9" y="94.4" transform="rotate(-90 393.9 94.4)">R811</text>
<text x="400.2" y="92.9" transform="rotate(-90 400.2 92.9)">1M</text>
<text x="449.6" y="90.9">7</text>
<text x="252.5" y="100.5">3K</text>
<text x="283" y="100.5">1K</text>
<text x="365.2" y="98.5">0.022UF/50V</text>
<text x="449.6" y="101.1">5</text>
<text x="471" y="96">6</text>
<text x="293.6" y="105.2" transform="rotate(-90 293.6 105.2)">2</text>
<text x="339.9" y="106.9">R810</text>
<text x="289.2" y="112.2" transform="rotate(-90 289.2 112.2)">C808</text>
<text x="339.9" y="113.2">100K</text>
<text x="358.1" y="110.8">7</text>
<text x="402.3" y="113.4">OPA2134UA</text>
<text x="403" y="110.8">U801</text>
<text x="466.5" y="111.3">K801</text>
<text x="264.3" y="119.8" transform="rotate(-90 264.3 119.8)">R808</text>
<text x="270.7" y="118.3" transform="rotate(-90 270.7 118.3)">1K</text>
<text x="293.6" y="115.3" transform="rotate(-90 293.6 115.3)">1</text>
<text x="301.7" y="117.4" transform="rotate(-90 301.7 117.4)">1000PF/100V</text>
<text x="307.5" y="127.4" transform="rotate(-90 307.5 127.4)">R809</text>
<text x="313.9" y="127.4" transform="rotate(-90 313.9 127.4)">100K</text>
<text x="319.7" y="127.4" transform="rotate(-90 319.7 127.4)">C809</text>
<text x="332.2" y="132.6" transform="rotate(-90 332.2 132.6)">0.022UF/50V</text>
<text x="225.6" y="150">R813</text>
<text x="251" y="150">R814</text>
<text x="276.4" y="150">R817</text>
<text x="489.1" y="152.9" transform="rotate(-90 489.1 152.9)">1</text>
<text x="225.6" y="159.7">C812</text>
<text x="225.6" y="156.4">100K</text>
<text x="251" y="156.4">100K</text>
<text x="277.9" y="156.4">1K</text>
<text x="484.8" y="160.4" transform="rotate(-90 484.8 160.4)">C803</text>
<text x="497.3" y="160.9" transform="rotate(-90 497.3 160.9)">10UF/16V</text>
<text x="482" y="166.3" transform="rotate(-90 482 166.3)">0.1UF</text>
<text x="489.1" y="163" transform="rotate(-90 489.1 163)">2</text>
<text x="220.5" y="172.1">0.022UF/50V</text>
<text x="293.6" y="168.7" transform="rotate(-90 293.6 168.7)">2</text>
<text x="454.3" y="168.1" transform="rotate(-90 454.3 168.1)">C801</text>
<text x="466.8" y="168.8" transform="rotate(-90 466.8 168.8)">0.1UF</text>
<text x="469.6" y="168.1" transform="rotate(-90 469.6 168.1)">C802</text>
<text x="489.1" y="173.2" transform="rotate(-90 489.1 173.2)">1</text>
<text x="289.2" y="175.7" transform="rotate(-90 289.2 175.7)">C814</text>
<text x="293.6" y="178.8" transform="rotate(-90 293.6 178.8)">1</text>
<text x="345.4" y="179.4">U802</text>
<text x="251" y="185.6">R815</text>
<text x="281.5" y="185.6">R818</text>
<text x="301.7" y="180.9" transform="rotate(-90 301.7 180.9)">1000PF/100V</text>
<text x="315" y="184.9">4</text>
<text x="346.4" y="182">OPA2134UA</text>
<text x="484.8" y="180.8" transform="rotate(-90 484.8 180.8)">C804</text>
<text x="489.1" y="183.3" transform="rotate(-90 489.1 183.3)">2</text>
<text x="252.5" y="192">3K</text>
<text x="283" y="192">1K</text>
<text x="307.3" y="189.6">2 -IN</text>
<text x="413.6" y="190.7">R824</text>
<text x="497.3" y="186.3" transform="rotate(-90 497.3 186.3)">10UF/16V</text>
<text x="307.3" y="197.2">3 +IN</text>
<text x="331.3" y="194.7">1</text>
<text x="378" y="195.3">C817</text>
<text x="413.6" y="197">49R9</text>
<text x="454.2" y="194.9" transform="rotate(-90 454.2 194.9)">MAX_VOLTAGE=50V</text>
<text x="469.4" y="194.9" transform="rotate(-90 469.4 194.9)">MAX_VOLTAGE=50V</text>
<text x="265.6" y="199.1" transform="rotate(-90 265.6 199.1)">2</text>
<text x="316" y="202.3">8</text>
<text x="261.3" y="206.2" transform="rotate(-90 261.3 206.2)">C813</text>
<text x="265.6" y="209.3" transform="rotate(-90 265.6 209.3)">1</text>
<text x="372.9" y="207.7">0.022UF/50V</text>
<text x="407.9" y="209.8" transform="rotate(-90 407.9 209.8)">1M</text>
<text x="273.7" y="211.3" transform="rotate(-90 273.7 211.3)">1000PF/100V</text>
<text x="401.5" y="211.2" transform="rotate(-90 401.5 211.2)">R823</text>
<text x="251" y="216.1">R816</text>
<text x="281.5" y="216.1">R819</text>
<text x="252.5" y="222.4">3K</text>
<text x="283" y="222.4">1K</text>
<text x="293.6" y="227.1" transform="rotate(-90 293.6 227.1)">2</text>
<text x="345" y="223.7">R822</text>
<text x="370" y="225.1">U801</text>
<text x="384.6" y="223">4</text>
<text x="345" y="230.1">100K</text>
<text x="368.3" y="232.8">1</text>
<text x="264.3" y="236.6" transform="rotate(-90 264.3 236.6)">R820</text>
<text x="270.7" y="235.2" transform="rotate(-90 270.7 235.2)">1K</text>
<text x="289.2" y="234.1" transform="rotate(-90 289.2 234.1)">C815</text>
<text x="293.6" y="237.2" transform="rotate(-90 293.6 237.2)">1</text>
<text x="301.7" y="239.3" transform="rotate(-90 301.7 239.3)">1000PF/100V</text>
<text x="356.6" y="237.8">OPA2134UA</text>
<text x="307.5" y="244.3" transform="rotate(-90 307.5 244.3)">R821</text>
<text x="313.9" y="244.3" transform="rotate(-90 313.9 244.3)">100K</text>
<text x="322.3" y="244.3" transform="rotate(-90 322.3 244.3)">C816</text>
<text x="383.5" y="240.4">8</text>
<text x="334.7" y="249.4" transform="rotate(-90 334.7 249.4)">0.022UF/50V</text>
<text x="223.1" y="292.3">R825</text>
<text x="248.5" y="292.3">R826</text>
<text x="281.5" y="292.3">R829</text>
<text x="223.1" y="298.6">100K</text>
<text x="248.5" y="298.6">100K</text>
<text x="283" y="298.6">1K</text>
<text x="223.1" y="301.9">C822</text>
<text x="296.1" y="305.8" transform="rotate(-90 296.1 305.8)">2</text>
<text x="456.8" y="301.9">C828</text>
<text x="452.1" y="311.9">MAX_VOLTAGE=50V</text>
<text x="453.7" y="306.3">1</text>
<text x="463.8" y="306.3">2</text>
<text x="217.9" y="314.4">0.022UF/50V</text>
<text x="291.8" y="312.8" transform="rotate(-90 291.8 312.8)">C824</text>
<text x="296.1" y="315.9" transform="rotate(-90 296.1 315.9)">1</text>
<text x="456" y="314.4">0.1UF</text>
<text x="253.6" y="320.2">R827</text>
<text x="284.1" y="320.2">R830</text>
<text x="304.2" y="318" transform="rotate(-90 304.2 318)">1000PF/100V</text>
<text x="255.1" y="326.6">3K</text>
<text x="285.5" y="326.6">1K</text>
<text x="304.8" y="329.3">6 -IN</text>
<text x="322.6" y="324.2">U804</text>
<text x="416.1" y="327.8">R836</text>
<text x="447" y="324.6">1</text>
<text x="447" y="329.7">2</text>
<text x="468.4" y="324.6">8</text>
<text x="268.2" y="333.8" transform="rotate(-90 268.2 333.8)">2</text>
<text x="304.8" y="334.4">5 +IN</text>
<text x="328.7" y="331.8">7</text>
<text x="416.1" y="334.2">49R9</text>
<text x="468.4" y="334.8">3</text>
<text x="263.8" y="340.8" transform="rotate(-90 263.8 340.8)">C823</text>
<text x="326.1" y="336.9">OPA2134UA</text>
<text x="378" y="340">C827</text>
<text x="447" y="339.9">4</text>
<text x="268.2" y="343.9" transform="rotate(-90 268.2 343.9)">1</text>
<text x="276.3" y="346" transform="rotate(-90 276.3 346)">1000PF/100V</text>
<text x="410.4" y="346.9" transform="rotate(-90 410.4 346.9)">1M</text>
<text x="447" y="344.9">7</text>
<text x="251" y="353.2">R828</text>
<text x="284.1" y="353.2">R831</text>
<text x="372.9" y="352.5">0.022UF/50V</text>
<text x="404" y="348.4" transform="rotate(-90 404 348.4)">R835</text>
<text x="468.4" y="350">6</text>
<text x="252.5" y="359.6">3K</text>
<text x="285.5" y="359.6">1K</text>
<text x="447" y="355.1">5</text>
<text x="296.1" y="364.2" transform="rotate(-90 296.1 364.2)">2</text>
<text x="347.6" y="360.9">R834</text>
<text x="365.8" y="364.8">7</text>
<text x="464" y="365.3">K802</text>
<text x="291.8" y="371.3" transform="rotate(-90 291.8 371.3)">C825</text>
<text x="347.6" y="367.2">100K</text>
<text x="407.4" y="369.9">OPA2134UA</text>
<text x="408.1" y="367.4">U803</text>
<text x="266.9" y="373.8" transform="rotate(-90 266.9 373.8)">R832</text>
<text x="273.2" y="372.3" transform="rotate(-90 273.2 372.3)">1K</text>
<text x="296.1" y="374.4" transform="rotate(-90 296.1 374.4)">1</text>
<text x="304.2" y="376.4" transform="rotate(-90 304.2 376.4)">1000PF/100V</text>
<text x="310.1" y="381.4" transform="rotate(-90 310.1 381.4)">R833</text>
<text x="316.4" y="381.4" transform="rotate(-90 316.4 381.4)">100K</text>
<text x="324.8" y="381.4" transform="rotate(-90 324.8 381.4)">C826</text>
<text x="337.2" y="386.6" transform="rotate(-90 337.2 386.6)">0.022UF/50V</text>
<text x="223.1" y="404">R837</text>
<text x="248.5" y="404">R838</text>
<text x="279" y="404">R841</text>
<text x="223.1" y="413.7">C829</text>
<text x="223.1" y="410.4">100K</text>
<text x="248.5" y="410.4">100K</text>
<text x="280.5" y="410.4">1K</text>
<text x="496.8" y="412" transform="rotate(-90 496.8 412)">1</text>
<text x="296.1" y="415" transform="rotate(-90 296.1 415)">2</text>
<text x="492.4" y="419.5" transform="rotate(-90 492.4 419.5)">C820</text>
<text x="504.9" y="419.9" transform="rotate(-90 504.9 419.9)">10UF/16V</text>
<text x="496.8" y="422.1" transform="rotate(-90 496.8 422.1)">2</text>
<text x="217.9" y="426.1">0.022UF/50V</text>
<text x="291.8" y="427.1" transform="rotate(-90 291.8 427.1)">C831</text>
<text x="296.1" y="430.2" transform="rotate(-90 296.1 430.2)">1</text>
<text x="462" y="429.7" transform="rotate(-90 462 429.7)">C818</text>
<text x="474.4" y="430.4" transform="rotate(-90 474.4 430.4)">0.1UF</text>
<text x="477.2" y="429.7" transform="rotate(-90 477.2 429.7)">C819</text>
<text x="489.6" y="430.4" transform="rotate(-90 489.6 430.4)">0.1UF</text>
<text x="246" y="434.5">R839</text>
<text x="281.5" y="434.5">R842</text>
<text x="304.2" y="432.3" transform="rotate(-90 304.2 432.3)">1000PF/100V</text>
<text x="496.8" y="432.3" transform="rotate(-90 496.8 432.3)">1</text>
<text x="247.4" y="440.9">3K</text>
<text x="283" y="440.9">1K</text>
<text x="309.9" y="443.6">2 -IN</text>
<text x="317.5" y="438.9">4</text>
<text x="345.4" y="441">U804</text>
<text x="348.9" y="443.6">OPA2134UA</text>
<text x="492.4" y="439.8" transform="rotate(-90 492.4 439.8)">C821</text>
<text x="496.8" y="442.4" transform="rotate(-90 496.8 442.4)">2</text>
<text x="268.2" y="448.1" transform="rotate(-90 268.2 448.1)">2</text>
<text x="333.8" y="448.7">1</text>
<text x="373" y="449.3">C834</text>
<text x="411.1" y="444.7">R848</text>
<text x="504.9" y="445.3" transform="rotate(-90 504.9 445.3)">10UF/16V</text>
<text x="263.8" y="455.1" transform="rotate(-90 263.8 455.1)">C830</text>
<text x="309.9" y="451.2">3 +IN</text>
<text x="411.1" y="451">49R9</text>
<text x="268.2" y="458.2" transform="rotate(-90 268.2 458.2)">1</text>
<text x="276.3" y="460.3" transform="rotate(-90 276.3 460.3)">1000PF/100V</text>
<text x="318.6" y="456.3">8</text>
<text x="367.8" y="461.7">0.022UF/50V</text>
<text x="461.8" y="456.6" transform="rotate(-90 461.8 456.6)">MAX_VOLTAGE=50V</text>
<text x="477" y="456.6" transform="rotate(-90 477 456.6)">MAX_VOLTAGE=50V</text>
<text x="246" y="465">R840</text>
<text x="284.1" y="465">R843</text>
<text x="399" y="465.2" transform="rotate(-90 399 465.2)">R847</text>
<text x="405.3" y="463.8" transform="rotate(-90 405.3 463.8)">1M</text>
<text x="247.4" y="471.4">3K</text>
<text x="285.5" y="471.4">1K</text>
<text x="296.1" y="476" transform="rotate(-90 296.1 476)">2</text>
<text x="342.5" y="477.7">R846</text>
<text x="379.5" y="477">4</text>
<text x="291.8" y="483" transform="rotate(-90 291.8 483)">C832</text>
<text x="408.1" y="484.2">U803</text>
<text x="266.9" y="490.6" transform="rotate(-90 266.9 490.6)">R844</text>
<text x="273.2" y="489.2" transform="rotate(-90 273.2 489.2)">1K</text>
<text x="296.1" y="486.1" transform="rotate(-90 296.1 486.1)">1</text>
<text x="304.2" y="488.2" transform="rotate(-90 304.2 488.2)">1000PF/100V</text>
<text x="342.5" y="489.1">100K</text>
<text x="363.2" y="486.8">1</text>
<text x="407.4" y="486.8">OPA2134UA</text>
<text x="378.5" y="494.4">8</text>
<text x="310.1" y="498.3" transform="rotate(-90 310.1 498.3)">R845</text>
<text x="316.4" y="498.3" transform="rotate(-90 316.4 498.3)">100K</text>
<text x="322.3" y="508.4" transform="rotate(-90 322.3 508.4)">C833</text>
<text x="334.7" y="513.6" transform="rotate(-90 334.7 513.6)">0.022UF/50V</text>
</g>
<g font-size="2.5">
<text x="453.2" y="70.6">+</text>
<text x="316.2" y="76.5">OUT</text>
<text x="460.6" y="77">NC</text>
<text x="500.4" y="72">7.1_RELAY_DRV</text>
<text x="500.4" y="82.2">PRE_VOL_CEN+</text>
<text x="147.3" y="89.8">DAC_IV_OUT_CEN-</text>
<text x="460.6" y="87.1">NO</text>
<text x="461.6" y="92.2">NC1</text>
<text x="147.3" y="97.4">DAC_IV_OUT_CEN+</text>
<text x="500.4" y="97.4">PRE_VOL_CEN-</text>
<text x="461.6" y="102.4">NO1</text>
<text x="367.7" y="109.6">OUT</text>
<text x="376.6" y="113.4">+IN 5</text>
<text x="376.6" y="108.3">-IN 6</text>
<text x="500.4" y="117.7">7.1_BUF_IN_CEN-</text>
<text x="500.4" y="125.3">7.1_BUF_IN_CEN+</text>
<text x="317.5" y="187">V-</text>
<text x="318.8" y="193.4">OUT</text>
<text x="317.5" y="201">V+</text>
<text x="380.6" y="225.1">V-</text>
<text x="386.7" y="227.7">-IN 2</text>
<text x="377.8" y="231.5">OUT</text>
<text x="380.6" y="239.1">V+</text>
<text x="386.7" y="235.3">+IN 3</text>
<text x="450.6" y="324.6">+</text>
<text x="502.9" y="326">7.1_RELAY_DRV</text>
<text x="316.2" y="330.5">OUT</text>
<text x="458" y="331">NC</text>
<text x="458" y="341.1">NO</text>
<text x="502.9" y="336.2">PRE_VOL_SUB+</text>
<text x="144.8" y="343.8">DAC_IV_OUT_SUB-</text>
<text x="459.1" y="346.2">NC1</text>
<text x="502.9" y="351.4">PRE_VOL_SUB-</text>
<text x="144.8" y="356.5">DAC_IV_OUT_SUB+</text>
<text x="459.1" y="356.4">NO1</text>
<text x="375.3" y="363.6">OUT</text>
<text x="384.2" y="362.3">-IN 6</text>
<text x="384.2" y="367.4">+IN 5</text>
<text x="502.9" y="371.7">7.1_BUF_IN_SUB-</text>
<text x="502.9" y="379.3">7.1_BUF_IN_SUB+</text>
<text x="320" y="441">V-</text>
<text x="321.3" y="447.4">OUT</text>
<text x="320" y="455">V+</text>
<text x="375.5" y="479.1">V-</text>
<text x="372.7" y="485.5">OUT</text>
<text x="381.6" y="481.7">-IN 2</text>
<text x="381.6" y="489.3">+IN 3</text>
<text x="375.5" y="493.1">V+</text>
</g>
</svg>
